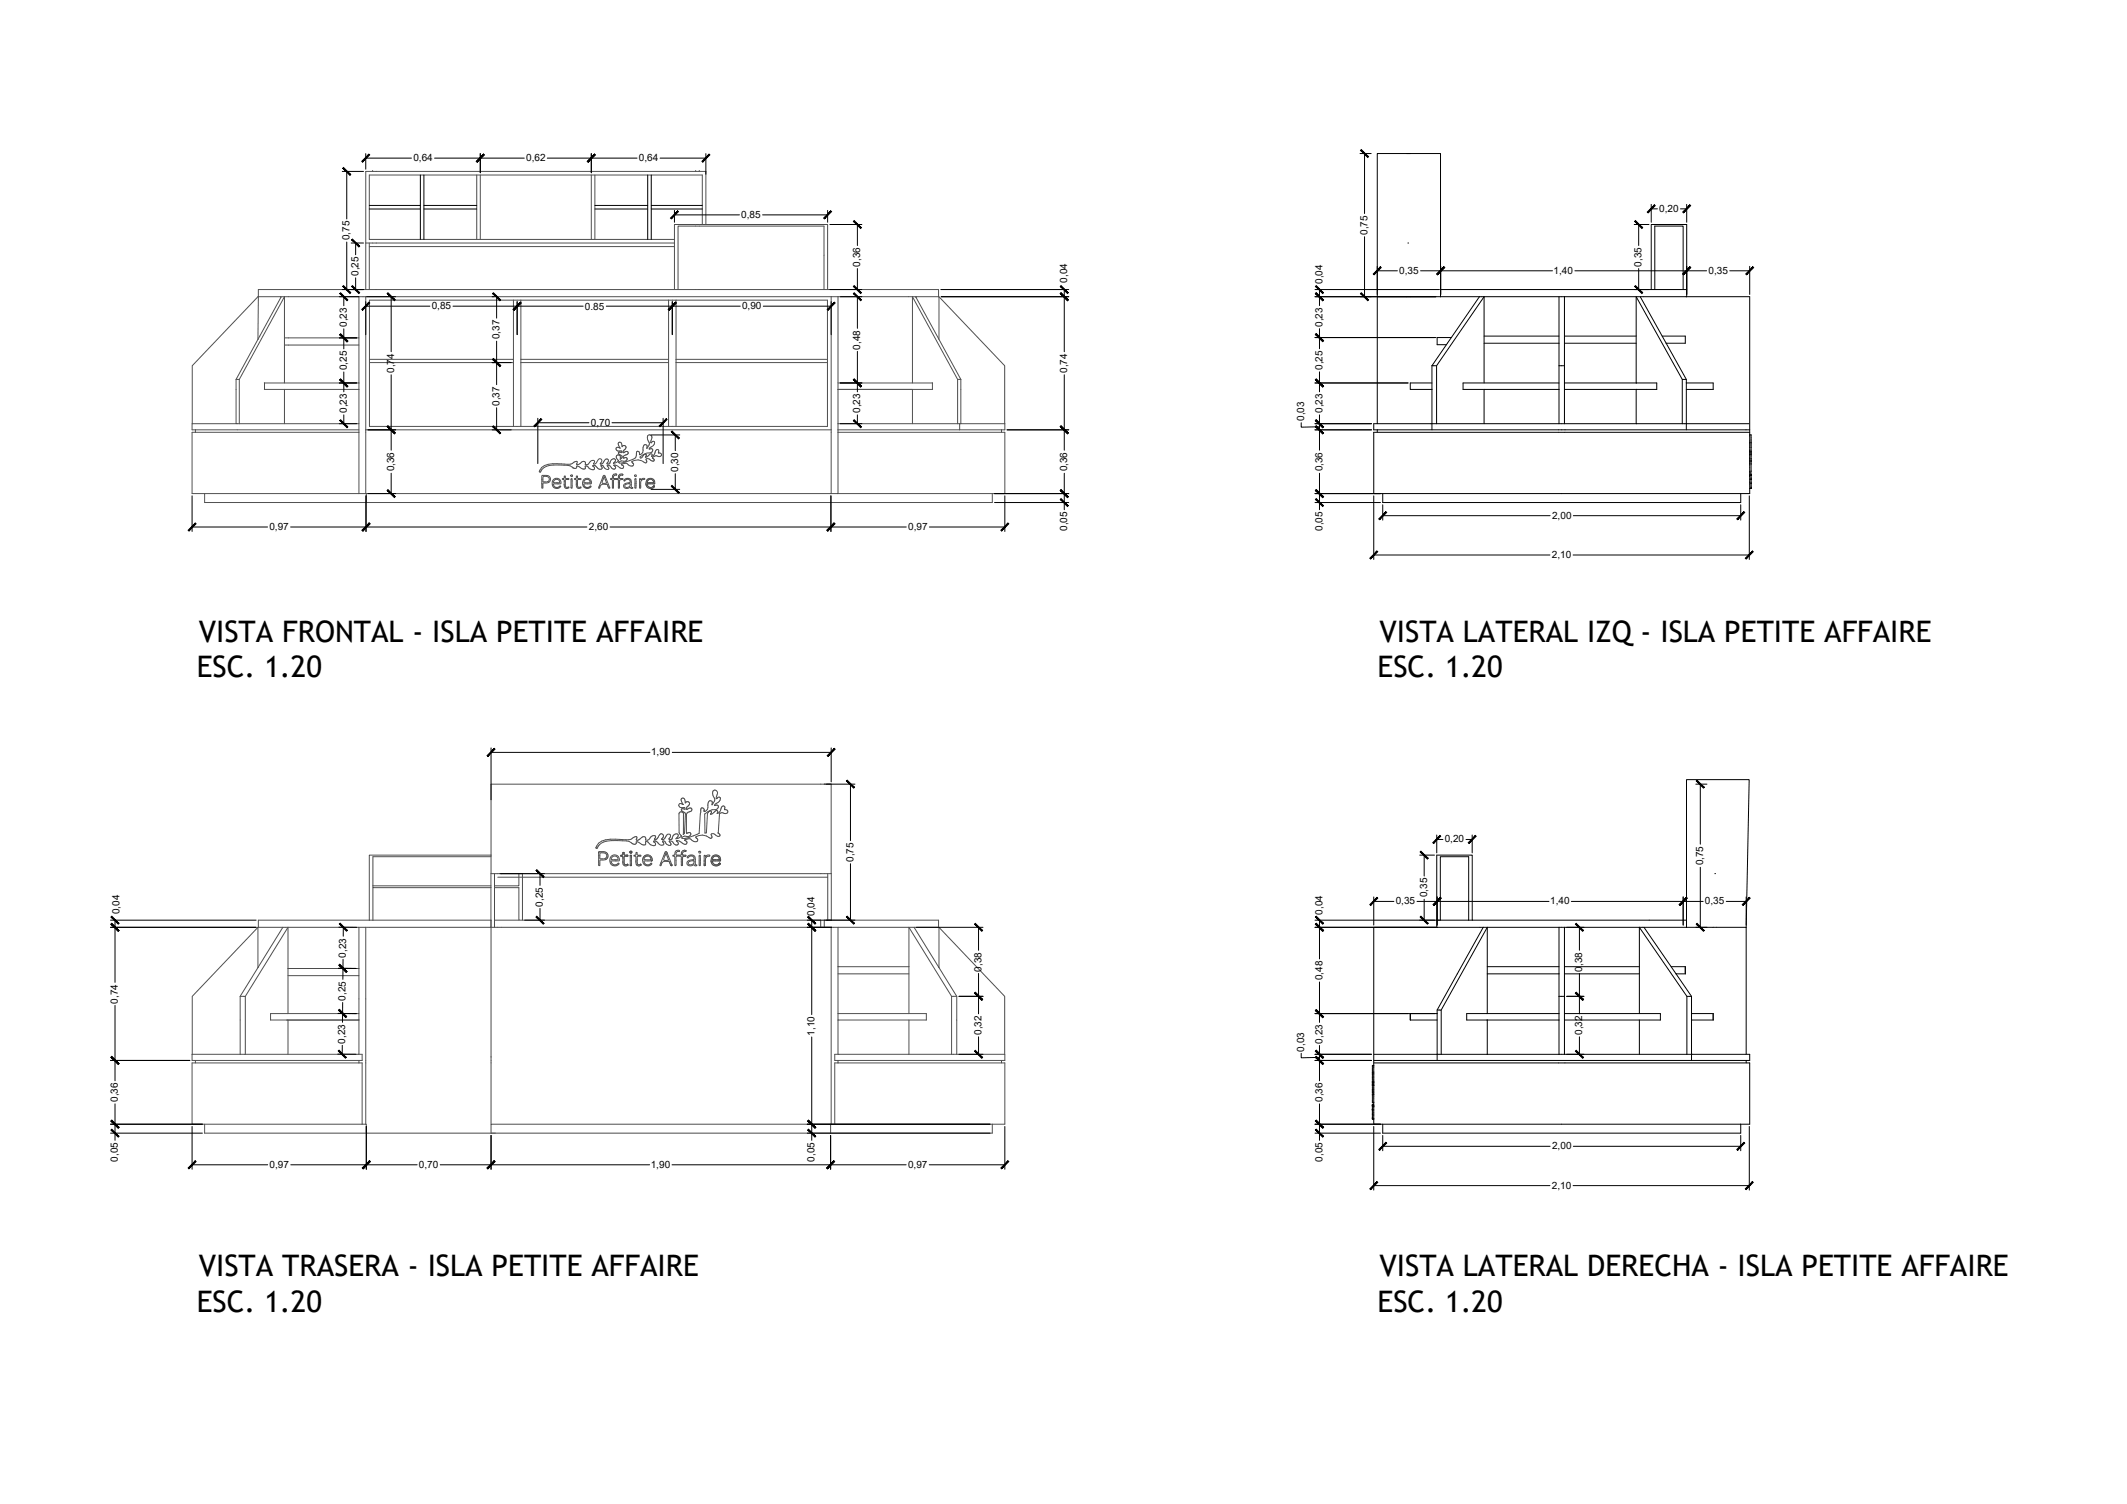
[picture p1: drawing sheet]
<svg xmlns="http://www.w3.org/2000/svg" width="594mm" height="420mm" viewBox="0 0 594 420" stroke-linecap="round" stroke-linejoin="round" font-family="sans-serif">
<!-- layer: SJ_A_03VISTA -->
<g fill="none" stroke="#4f4f4f" stroke-width=".28">
<path d="M104.1 47.9h.1M133.2 48.9v18M134.1 48.9v18M165.2 48.9v18M166.2 48.9v18M194.3 47.9h.1M195.3 47.9h.1M102.2 67.9h86.2M103.1 67.9v13M103.1 68.9h85.3M196.2 62.7v-13.8h-93.1v18h85.3M197.1 62.7v-14.8h-94.9v33"/>
<path d="M72 94.8l-6.1 11.2M78.4 82.9v.2M78.5 83l-6.5 11.8M79.5 94.4h20.7M79.5 96.4h20.7M100.2 82.9v24.1M102.2 82.9v55M143.4 83.9v17.4M145.5 83.9v35.2M186.7 83.9v17.4M188.4 80.9v-18.2h42.8v18.2M188.8 83.9v35.2"/>
<path d="M189.4 80.9v-17.7h40.7v17.7M231.2 80.9h-159l-.2 13.9M231.2 80.9h30.9v2M232.1 82.9h-160.1l-18.3 19.3v16.2M232.1 82.9h23.8M232.1 82.9v55M234.1 82.9v25.9M255.8 83l.1 .1M255.9 83.1l12.5 22.9M255.9 82.9v.2M255.9 82.9h6.2M262.1 82.9l.2 11.9"/>
<path d="M262.3 82.9l18.3 19.3v16.2M53.7 118.4v1.7h46.5M53.7 118.4h12.2M65.9 106v12.4h.9M65.9 106h.9M66.8 118.4h33.4M73.8 107h.1M73.9 107l-.1 1.8M73.9 107h26.3M73.9 108.8h26.3M79.5 107v-24.1l-12.7 23.1v12.4M79.5 108.8v9.6"/>
<path d="M100.2 108.8v12M100.2 107v1.8M103.2 101.3v17.8h127.9v-17.8M103.2 100.4v-16.5h127.9v17.4M103.2 101.3h40.2M143.4 100.4h-40.2v.9M143.4 101.3v17.8M145.5 100.4h41.2M145.5 101.3h41.2M186.7 101.3v17.8M188.8 100.4h42.3M188.8 101.3h42.3"/>
<path d="M234.1 107h26.3M234.1 118.4h33.4M234.1 108.8h20.6M234.1 108.8v12M254.9 107v-24.1l12.6 23.1v12.4M254.9 108.8v9.6M260.4 107l.1 1.8h-26.4M260.4 107h.1M267.5 118.4h.9M267.5 106h.9M268 118.4v1.7M268.4 106v12.4"/>
<path d="M268.4 118.4h12.3M280.7 118.4v1.7h-46.6M54.6 120.1v.7M57.2 137.9v2.5h219.9v-2.5M100.2 137.9h2M100.2 120.8h-46.5v17.1h46.5M100.2 120.8v17.1M102.2 137.9h.1M102.2 120.1h129.9M151.4 132.9l.1-.1a2.76 2.76 0 0 1 2.1 .6 1.28 1.28 0 0 1-.3 1.3 1.28 1.28 0 0 1-1.4 .2l-.3 .2v.8a.24 .24 0 0 1 .1 .4 .24 .24 0 0 1-.4 0 .24 .24 0 0 1 0-.3zM151.7 133.1h.6a.84 .84 0 0 1 1.1 .8 .84 .84 0 0 1-1.1 .7h-.6zM154.6 134a1.14 1.14 0 0 1 1.5-.3 1.14 1.14 0 0 1 .4 1.5h-.9a.65 .65 0 0 0-1 .3 1.14 1.14 0 0 0 1.9 .2l.1 .1a1.35 1.35 0 0 1-1.9 .4 1.35 1.35 0 0 1-.4-1.8z"/>
<path d="M154.8 134.2a.78 .78 0 0 1 1-.3 .78 .78 0 0 1 .4 1h-1.2a.31 .31 0 0 1-.5-.2 .31 .31 0 0 1 .2-.4zM157.6 133l.3 .1a.55 .55 0 0 0 .2 .6 .55 .55 0 0 0 .7 0h.1a.42 .42 0 0 1-.7 .2 1.04 1.04 0 0 0-.3 1.4 .66 .66 0 0 0 .2 .7 .66 .66 0 0 0 .8 .1v.1a.79 .79 0 0 1-1 .2 .79 .79 0 0 1-.3-1.1v-.7a.62 .62 0 0 0-.6-.8l.1-.1a.49 .49 0 0 0 .5-.7zM159.5 133.7l.3 .1-.1 2.6-.2-.1zM160.1 130.7h.1M161 133l.3 .1a.54 .54 0 0 0 .2 .6 .54 .54 0 0 0 .7 0v.2l-.2 .1a.57 .57 0 0 0-.7 .1 .57 .57 0 0 0 0 .8 .86 .86 0 0 0 .6 1.2l.4 .1a.79 .79 0 0 1-1 .1 .79 .79 0 0 1-.3-1v-.5a.63 .63 0 0 0-.6-1l.2-.1a.44 .44 0 0 0 .4-.2 .44 .44 0 0 0 0-.5zM163.1 133.9a1.13 1.13 0 0 1 1.5-.2 1.13 1.13 0 0 1 .4 1.5h-.9a.68 .68 0 0 0-1 .2 1.09 1.09 0 0 0 1.9 .3l.1 .1a1.35 1.35 0 0 1-1.9 .4 1.35 1.35 0 0 1-.3-1.9zM163.3 134.2a.78 .78 0 0 1 1-.3 .78 .78 0 0 1 .4 1h-1.2a.28 .28 0 0 1-.4-.1 .28 .28 0 0 1 .1-.4zM168.5 132.9h.5l1.3 3.5-.3-.1-.2-.4a.72 .72 0 0 0-1-.6 1.58 1.58 0 0 0-1.5 1.1l-.1-.1zM168.7 133.2l.7 1.7-1 .1a.98 .98 0 0 1 .1-1.3zM171.4 132.5l.5-.1 .4 .2-.9 .4v.7l1.3-.1a.82 .82 0 0 1 .3-1 .82 .82 0 0 1 1 0l-.8 .3-.2 .4 .1 .4h.8v.2a.87 .87 0 0 0-.9 .4 .87 .87 0 0 0 0 .9v1l-.2 .2-.1-2.3-1-.2a.79 .79 0 0 0-.4 1.1v1.3l-.1 .1-.2-.1v-2.2l-.5-.2 .5-.4 .1-.7zM174.4 133.9a1.11 1.11 0 0 1 1.5-.2 1.11 1.11 0 0 1 .4 1.4v.9l.4 .2a.33 .33 0 0 1-.3 .4 .33 .33 0 0 1-.4-.4 1.23 1.23 0 0 1-1.8-.4 1.89 1.89 0 0 1 1.8-1 .82 .82 0 0 0-.7-.9 .82 .82 0 0 0-.9 .5l-.2-.2zM174.6 135.5l1.3-.4a.72 .72 0 0 1-.4 1 .72 .72 0 0 1-1-.5z"/>
<path d="M177.4 133.7l.3 .1-.1 2.2a.21 .21 0 0 1 .1 .4 .22 .22 0 0 1-.4-.2zM178.6 133.8l.3-.1 .1 .3a.6 .6 0 0 1 .5-.4 .6 .6 0 0 1 .6 .3 1.2 1.2 0 0 0-1.2 1.7v.7l-.2 .1zM180.8 135.3a.99 .99 0 0 0 .7 .9 .99 .99 0 0 0 1.1-.5M180.8 134.8v.1M180.8 135.2v.1M182.5 135.9h.1M182.5 134.8l-1.7 .1M182.6 134.8a.89 .89 0 0 0-.9-.9 .89 .89 0 0 0-.9 .9M182.6 134.8h-.1M182.6 135.7h.1M182.7 135.7l.1 .2M182.7 135.2h-1.9"/>
<path d="M182.8 135.2h-.1M182.8 135.9h.1M182.9 135.1l-.1 .1M182.9 135a1.29 1.29 0 0 0-1.6-1.3 1.29 1.29 0 0 0-.8 2 1.31 1.31 0 0 0 2.3 .2M182.9 135v.1M183.9 126.5a.5 .5 0 0 0-.1-.8 .5 .5 0 0 0-.7 .4l-.3 .7-.6 .6-.2 .1 .1-.6-.3-.2-1.4 1h-.2l.3-.7-.3-.1-.4 .2-.6 .8-.4 .1v-.3a4 4 0 0 1 3.1-1.3l.2-.1a.55 .55 0 0 0 .1-.9 .55 .55 0 0 0-.9 .1l.2-.4 1-.7 .3-.6a.48 .48 0 0 0-.4-.5 .48 .48 0 0 0-.5 .4l-.2-.1 .3-.9a.72 .72 0 0 0-.1-1 .72 .72 0 0 0-1 0v1a1.62 1.62 0 0 1-.2 2.6 .59 .59 0 0 0-.1-.9 .59 .59 0 0 0-.9 .3l-.1 .8a1.13 1.13 0 0 1-1 1.5v-.1a.51 .51 0 0 0-.1-.6 .51 .51 0 0 0-.7 0l-.1 .6a1.23 1.23 0 0 1-.9 1.4l-2 .7a2.32 2.32 0 0 1-2 .2 1.51 1.51 0 0 1 1.7-.3l.6-.4a.56 .56 0 0 0-.3-.7 .56 .56 0 0 0-.7 .2 1.14 1.14 0 0 1 1.2-1.1l.2-.4a.71 .71 0 0 0-.7-.4 .71 .71 0 0 0-.6 .4l-.1-.1a1.18 1.18 0 0 1 .7-1.2 .56 .56 0 0 0-.3-.7 .56 .56 0 0 0-.8 .3v-.4a.69 .69 0 0 0-.8-.8l-.2 .5 .5 1.1-.1-.1a.58 .58 0 0 0-.7-.1 .58 .58 0 0 0-.3 .5 1.12 1.12 0 0 0 1.4 .5l.2 .5-.8-.2-.2 .3 1 .8 .1 .3-.6 .6 .1-.4a.6 .6 0 0 0-.8-.8 .6 .6 0 0 0-.2 1l.4 .7-1.4 .6 .1-.1a.62 .62 0 0 0 .4-1 .62 .62 0 0 0-1 .1l-.2 .3a.83 .83 0 0 1-1.1 .9l.4-.7-.1-.6a1.26 1.26 0 0 0-1.5 1.1l-.4 .2-.2-.1a.72 .72 0 0 0 .3-.8 .72 .72 0 0 0-.6-.5l-.4 .4a1.28 1.28 0 0 1-1.2 1.1l-.1-.2a.46 .46 0 0 0 .4-.5 .46 .46 0 0 0-.5-.4 1.63 1.63 0 0 0-1.3 1.1l-.8 .1a.68 .68 0 0 0-.5-.9 .68 .68 0 0 0-.8 .5l-1.1 .4 .1-.7a1.04 1.04 0 0 0-1.4 .4l-.7 .2-2.3-.1a8.2 8.2 0 0 0-5.5 1l-.7 1.1 .2 .2a3.9 3.9 0 0 1 2.6-1.9l2.7-.1a5.3 5.3 0 0 1 3.9 .8h.1M183.9 126.5h.1M183.9 126.5l.7 .2 .2 .2a.59 .59 0 0 1-.8 .7M183.9 127.5h.1M184 127.6l-.2-.1a1.2 1.2 0 0 0-1.6 .5 .43 .43 0 0 1 .5 .4 .43 .43 0 0 1-.6 .4l-.2-.1a1.07 1.07 0 0 0-1.5-.3l.2 .4a.45 .45 0 0 1-.2 .6 .45 .45 0 0 1-.6-.3 2.71 2.71 0 0 0-3.3-.1v.2a.55 .55 0 0 1 .4 .5 .55 .55 0 0 1-.3 .5l-.8-.1a1.53 1.53 0 0 0-2.3-.3 .53 .53 0 0 1 .7 .6 .53 .53 0 0 1-.7 .5 2.63 2.63 0 0 0-2.1-1 .55 .55 0 0 1 .5 .7 .55 .55 0 0 1-.7 .4l-.3-.1a.98 .98 0 0 0-1.3-.8v.1a.63 .63 0 0 1 .2 .9l-.2 .1a1.64 1.64 0 0 1-1.2-1.1h-.6a.55 .55 0 0 1 .3 .7 .55 .55 0 0 1-.7 .3l-.3-.2a1.52 1.52 0 0 0-1.5-.9l-.1 .2a.54 .54 0 0 1 .5 .5 .54 .54 0 0 1-.4 .5 1.77 1.77 0 0 1-1.5-.9l-.6-.1v.7l-.5 .1-1.6-.8h-.3v.3a.55 .55 0 0 1-.4 .4 .55 .55 0 0 1-.6-.2M232.1 137.9h-129.8v2.5M234.1 120.8v17.1h-2"/>
<path d="M234.1 120.8h46.6v17.1h-46.6M279.7 120.1v.7M229.2 219.1h.1M230.2 219.1h.1M230.2 219.1h1.9h-94.9v19.8M232.1 219.1l.1 38M137.2 238.9v5.2M137.2 238.9h-34.1v18.2M137.2 239.3h-33v8.2M167.3 238h.6a1.3 1.3 0 0 1 1.5 .2 1.3 1.3 0 0 1 .2 1.6l-.9 .4a.77 .77 0 0 0-1.2 .4v.7a.26 .26 0 0 1 .1 .4 .26 .26 0 0 1-.4 .1 .26 .26 0 0 1 0-.4zM167.7 238.3h.5a.91 .91 0 0 1 1.3 .8 .91 .91 0 0 1-1.3 .8h-.6zM170.7 239.2a1.23 1.23 0 0 1 1.6-.3 1.23 1.23 0 0 1 .5 1.6h-2a1.06 1.06 0 0 0 .8 1.1 1.06 1.06 0 0 0 1.2-.5l.1 .1a1.43 1.43 0 0 1-1.9 .5 1.43 1.43 0 0 1-.6-1.9z"/>
<path d="M171 239.5a.84 .84 0 0 1 1-.4 .84 .84 0 0 1 .5 1.1h-1.4a.38 .38 0 0 1-.5-.3 .38 .38 0 0 1 .4-.4zM173.4 238.9l.1 .3M173.5 238.9h-.1M173.5 239.2h.1M173.5 239.2l.4 .1 .1 .4a1.81 1.81 0 0 0 .6 2.2l.7-.2 .1-.2M174 238.3h.1M174 238.3a.4 .4 0 0 1-.1 .5 .4 .4 0 0 1-.4 .1M174.3 238.2h.1M174.3 238.2l-.3 .1M174.3 238.2a.61 .61 0 0 0 .2 .7 .61 .61 0 0 0 .8 0v.1a.45 .45 0 0 1-.7 .2l-.3 .2v1.2a.64 .64 0 0 0 .2 .9 .64 .64 0 0 0 .8-.1M176 237.9a.27 .27 0 0 0 .2 .4 .27 .27 0 0 0 .2-.4M176 237.9h.1"/>
<path d="M176 239v2.7M176 239h.1M176.1 237.8l-.1 .1M176.1 237.8h.2M176.1 237.8h.1M176.2 238.9l-.2 .1M176.2 238.9h.1M176.3 238.9l.1 .2M176.3 237.8h.1M176.3 237.8l.1 .1M176.4 239.1l-.1 2.7M176.4 239.1h.1"/>
<path d="M176.4 237.9h.1M177.7 238.2l.3 .1a.58 .58 0 0 0 .2 .6 .58 .58 0 0 0 .7 0l.1 .1a.45 .45 0 0 1-.7 .2 1.93 1.93 0 0 0-.3 1.9 .86 .86 0 0 0 1 .4 .79 .79 0 0 1-1 .3 .79 .79 0 0 1-.4-1v-.9a.52 .52 0 0 0 0-.6 .52 .52 0 0 0-.5-.2l.1-.2a.48 .48 0 0 0 .4-.2 .48 .48 0 0 0 .1-.5zM180 239.2a1.24 1.24 0 0 1 1.5-.2 1.24 1.24 0 0 1 .5 1.5h-2a1.05 1.05 0 0 0 .7 1.1 1.05 1.05 0 0 0 1.2-.5l.1 .1a1.45 1.45 0 0 1-2 .4 1.45 1.45 0 0 1-.3-2.1zM180.2 239.4a.89 .89 0 0 1 1-.2 .89 .89 0 0 1 .5 1h-.9a.62 .62 0 0 1-.9-.3zM185.8 238.1l-1.5 3.6 .2 .2a1.74 1.74 0 0 1 2.3-1.2h.1M185.8 238l.5 .1 1.3 3.4M185.8 238v.1M186 238.3l.7 1.8-.1 .2-1.2-.1zM188.9 237.6l.5-.1 .4 .2-.9 .4-.1 .5a.98 .98 0 0 0 1.5-.1 .86 .86 0 0 1 .4-.8 .86 .86 0 0 1 .9-.1l-.1 .3-.7 .1-.2 .4 .1 .5h.8l.1 .3a.93 .93 0 0 0-.9 .4 .93 .93 0 0 0-.1 1v1.1l-.2 .1-.1-2.5a.91 .91 0 0 0-1.2-.1 .91 .91 0 0 0-.3 1.2v1.3l-.2 .1-.1-.1v-2.3l-.6-.3 .6-.4 .1-.7zM188.9 234.9h.1M192.2 239.2a1.2 1.2 0 0 1 1.5-.3 1.2 1.2 0 0 1 .5 1.5v1l.4 .2a.4 .4 0 0 1-.4 .4 .4 .4 0 0 1-.4-.4 1.14 1.14 0 0 1-1.1 .3 1.14 1.14 0 0 1-.8-.9 2.66 2.66 0 0 1 1.9-.9 .88 .88 0 0 0-.7-1 .88 .88 0 0 0-1 .6l-.2-.2zM195.3 239h.3v2.4a.23 .23 0 0 1 0 .4 .23 .23 0 0 1-.3-.2z"/>
<path d="M196.7 239h.2l.2 .3a.66 .66 0 0 1 .5-.5 .66 .66 0 0 1 .7 .3l-.2 .1a.96 .96 0 0 0-1.1 1.2v1.3l-.2 .1zM202.3 226.1a.54 .54 0 0 0-.1-.8 .54 .54 0 0 0-.7 .4l-.3 .8-.6 .7-.3 .1 .2-.7-.4-.2-1.2 1-.5 .1 .1-.2a.43 .43 0 0 0 .1-.7 .43 .43 0 0 0-.7 .2l-.3 .5-.3 5.4h-.4l-.1-5.3 2.1-1.2h1l.5-.3 .3-.5-.2-.4h-.9l-.1-.1 1.4-1 .3-.7a.52 .52 0 0 0-.5-.5 .52 .52 0 0 0-.5 .5l-.1-.7 .3-.8a.71 .71 0 0 0-.7-1 .71 .71 0 0 0-.7 .9l.6 1.6-.1 .6-.6 1-.1-1-.6-.1-.4 .5-.1 .8a1.25 1.25 0 0 1-1 1.7l-.1-.2a.51 .51 0 0 0-.3-.7 .51 .51 0 0 0-.6 .6l-.4 6.4-2.7 1.1a2.62 2.62 0 0 1-2.2 .2 1.63 1.63 0 0 1 1.9-.4l.5-.4a.6 .6 0 0 0-.3-.7 .6 .6 0 0 0-.7 .2l-.1-5.3 .4-.6 .6-.1a.55 .55 0 0 0 .5-.8 .55 .55 0 0 0-.9-.1l-.5 .2a1.3 1.3 0 0 1 .7-1.3 .61 .61 0 0 0-.3-.8 .61 .61 0 0 0-.8 .3l-.2-1.1-.7-.2-.3 .6 .7 1.2-.8-.3-.5 .2a.99 .99 0 0 0 .5 .9 .99 .99 0 0 0 1.1 0l.1 .5a.53 .53 0 0 0-.6-.3 .53 .53 0 0 0-.4 .6l1.1 .8v.2l-.2 5.4-.4 .3 .1-5.9-.3-.3-.5-.1-.5 .6 .1 5.2 .6 1-.5 .4-1 .3 .6-.9-.3-.5a1.91 1.91 0 0 0-1.5 1.6h-.7l.1-.3a.66 .66 0 0 0 .3-.7 .66 .66 0 0 0-.5-.5l-.6 .3-.8 1.2h-.5v-.2a.72 .72 0 0 0 .5-.8 .72 .72 0 0 0-.8-.6 .72 .72 0 0 0-.7 .8 .85 .85 0 0 1-1.1 .7 .5 .5 0 0 0 .3-.5 .5 .5 0 0 0-.5-.5 1.74 1.74 0 0 0-1.4 1.2l-.9 .1a.74 .74 0 0 0-.5-1 .74 .74 0 0 0-.9 .6l-.9 .4-.3-.2 .1-.7-1.1 .3a2.81 2.81 0 0 1-2.8 .4l-2.1-.1a6.3 6.3 0 0 0-4.6 1.2l-.7 1.1v.3h.3a3.7 3.7 0 0 1 4-2.2l3.1 .1a4.9 4.9 0 0 1 3 .9 .52 .52 0 0 0 .6 0 .52 .52 0 0 0 .2-.6h.3l1.8 .9 .5-.2v-.8l.5 .1 1 .8 1 .2a.65 .65 0 0 0 .3-.6 .65 .65 0 0 0-.6-.5 1.04 1.04 0 0 1 1.5 .6 .73 .73 0 0 0 .8 .5 .73 .73 0 0 0 .6-.7l-.3-.4v-.1h.5l.6 .9 1 .3a.76 .76 0 0 0-.3-1.2l.5-.1 .5 .4a.85 .85 0 0 0 .6 .7 .85 .85 0 0 0 1-.3l-.6-.8M202.3 226.1l.1 .1M202.4 226.2h.1a.61 .61 0 0 1 .8 .7 1.23 1.23 0 0 1-1.7 .1l-.6 .3-.5 5.4a.47 .47 0 0 1 .6 .5 .47 .47 0 0 1-.6 .4l-.3-.1a1.16 1.16 0 0 0-1.7-.3l.3 .4a.48 .48 0 0 1-.2 .6 .48 .48 0 0 1-.7-.3 2.97 2.97 0 0 0-3.6 0 .73 .73 0 0 1 .2 1.2 2.04 2.04 0 0 1-1.8-.8l-1.5 .4a.57 .57 0 0 1 .6 .6 .57 .57 0 0 1-.7 .5l-1.3-.8-.9-.1M72 259.1l-18.3 19.2v16.2M72 259.1h8.4M72 259.1v11.2M79 259.1l-7 11.2M80.4 259.1v11.5M80.4 259.1l-11.9 19.2M100.2 259.1v11.5M102.2 259.1v55"/>
<path d="M103.1 257.1h34.1v2h-56.8M103.1 257.1h-30.9v2M104.2 247.5v.5h32.9M104.2 248v9.1M104.2 247.5h32.9M137.1 244.1v15M137.2 244.1h94.9M137.2 259.1v55M137.2 259.1h96.9M138.1 257.1h6.8M138.1 244.1v15M139 245.1h92.2"/>
<path d="M144.9 244.1v3.4h-6.8M145.9 244.1v13h-1v-9.1h-6.8M145.9 257.1h83.3v2M175.3 241.4l.1 .1M176 241.7v.1M176 241.8h.1M176.1 241.8h.1M176.3 241.8h-.1M176.3 241.8h.1M179 241.7l-.1 .1M181.7 240.2h.1M182.1 240.5h-.1"/>
<path d="M186.9 240.7l.1 .1M187 240.8l.4 1h.2M187.6 241.8h.1M187.6 241.5v.1M187.6 241.6l.1 .1M187.7 241.7h.1M187.7 241.7l-.1 .1M192.4 240.8l1.3-.4a.78 .78 0 0 1-.4 1.2 .78 .78 0 0 1-1.1-.6zM196.7 241.7v.1M199 240.1v.1M200.8 241.3h.1M200.9 240.1l-1.9 .1"/>
<path d="M200.9 240a.96 .96 0 0 0-1-.9 .96 .96 0 0 0-.9 1M200.9 240v.1M200.9 241.1l-.2 .2M201 241.1h.1M201 241.1h-.1M201 241.1l.1 .1M201.1 241.2h.1M201.1 241.4h.1M201.1 240.5l-2.1 .1a1.02 1.02 0 0 0 .6 .9 1.02 1.02 0 0 0 1.1-.2M201.2 241.2v.1M201.2 241.3l-.1 .1M201.2 240.5h-.1"/>
<path d="M201.2 240.4v.1M201.2 240.4a1.38 1.38 0 0 0-1.6-1.5 1.38 1.38 0 0 0-.9 2 1.41 1.41 0 0 0 2.4 .5M201.2 240.4h.1M230.2 259.1v-2h31.9v2M231.2 244.1v13M232.1 259.1v55M234.1 259.1h19.8M234.1 259.1v11M253.9 259.1h8.2M253.9 259.1v11M253.9 259.1l11.9 19.2M255.3 259.1l7 11.2"/>
<path d="M262.1 259.1l.2 11.2M262.3 259.1l18.3 19.2v16.2M67.1 278.3h1.4v16.2M67.1 278.3v16.2M72 270.3l-4.9 8M72.2 270.1h.1M80.4 270.6v12.6M80.4 272.6h19.8M80.4 270.6h19.8M100.2 270.6v14.4M234.1 270.1v13.1M234.1 270.1h19.8"/>
<path d="M234.1 272.1h19.8M253.9 270.1v13.1M262.1 270.1h.1M262.3 270.3l4.9 8M267.2 278.3h-1.4v16.2M267.2 278.3v16.2M54.6 296.2h45.6M54.6 296.2v.7M67.1 294.5h1.4M67.1 294.5h-13.4v1.7h.9M68.5 294.5h32.6v1.7h-.9M80.1 285h20.1"/>
<path d="M80.4 285v9.5M100.2 283.2h-24.6v1.8h24.6M100.2 296.9h-46.5v17.2h47.4M100.2 285v9.5M100.2 296.2v.7M100.2 296.9h.9v17.2M234.1 283.2h24.6v1.8h-24.6M234.1 296.9h46.6v17.2h-48.7M234.1 296.2h45.6M234.1 283.2v11.3M234.1 296.2v.7M234.1 296.9h-.9v17.2"/>
<path d="M253.9 285v9.5M265.8 294.5h14.8M265.8 294.5h-32.6v1.7h.9M279.7 296.2v.7M280.6 294.5l.1 1.7h-1M57.2 314.1v2.5h81.2M101.1 314.1h1.1M102.2 314.1h.1v2.5M277.1 314.1v2.5h-139.9v-2.5h94.8v2.5"/>
<circle cx="159.7" cy="132.9" r=".25"/>
<circle cx="177.5" cy="132.9" r=".25"/>
<circle cx="195.4" cy="238.1" r=".27"/>
</g>
<!-- layer: 0 -->
<g fill="none" stroke="#000" stroke-width=".28">
<path d="M392.9 42.9h1M393.2 67.9h.2M401.4 96.3h2.6M401.4 94.3h4M413.2 82.9h75.5v46M413.2 82.9l-13.3 19.3M413.2 82.9h-28.5v35.5M414.5 93.9h20.9M414.5 95.9h20.9M435.4 82.9v13M435.4 95.9v6.3M437 82.9v13"/>
<path d="M437 95.9v22.5M437 93.9h20M437 95.9h20M457 82.9v24.1M457.1 83l12.8 23M458.1 82.9l7.3 13M461.2 80.9h-58.9v2M461.2 80.9v-18.2h9.9v20.2M461.2 80.9h9.9M462.2 80.9v-17.7h7.9v17.7M464.3 93.9h6.4M465.4 95.9l5.6 10.1v1"/>
<path d="M465.4 95.9h5.3M393.9 107h6M393.9 108.8h6M399.9 102.2v6.6M399.9 102.2h1.3M399.9 108.8v11.3M401.2 118.4h-17.5v1.7h1M401.2 118.4h34.2M408.6 107h26.8M408.6 108.8h26.8M414.5 107v-24.1l-13.3 19.3v16.2M414.5 108.8v9.6"/>
<path d="M435.4 102.2v6.6M435.4 102.2h1.6M435.4 108.8v9.6M435.4 118.4h53.2M437 107h25.7M437 108.8h25.7M457 108.8v9.6M471 106h-1.1v12.4M471 107v13.1M471 107h7.5M471 108.8h7.5M384.7 120.1h104"/>
<path d="M384.7 120.1v.7M386.2 137.9v2.5h100v-2.5M488.7 121.5h.4v5.6M488.7 136.5h.4M488.7 126.3h.1M488.7 128.9v3M488.7 128.9h.1M488.7 127.1h.1M488.7 132.8h.1M488.7 132.8v3.7M488.7 132.8v-.4h.4v2.8M488.7 120.8h-105v17.1h105v-1.4"/>
<path d="M488.7 131.9v.5M489.1 126.3h.1M489.1 127.1h.1M489.1 128.9v3h-.4M489.1 135.2h.1M489.1 132.8h.1M489.1 134h.1M489.1 128.9h.1M489.1 127.1v1.8M489.1 132.7h.1M489.1 135.2v1.2M489.1 136.5h.1"/>
<path d="M367.3 259.1h91.9M368.5 259.1v8.8M383.7 259.1v45.9M401.3 257.1h9.9M402.3 257.1v-17.8h7.9v17.8M411.2 257.1h59.8v2M411.2 257.1v-18.2h-9.9v20.2M414.3 259.1l-12.9 23.1v1M415.3 259.2l-12.8 23M415.4 259.1v24.1M435.4 259.1v13M437 259.1v13"/>
<path d="M459.2 259.1l8.9 13M459.2 259.1h28.5v35.4M479 244.1h.2M368.5 274.3v8.9M415.4 270.1h20M415.4 272.1h20M435.4 272.1v22.4M435.4 278.3h1.6M437 278.3v6.7M437 272.1v6.2M437 270.1h20.9M437 272.1h20.9"/>
<path d="M466.7 270.1h4M468.1 272.1l4.3 6.2M468.1 272.1h2.6M471.2 278.3h1.2M472.4 278.3v6.7M367.3 283.2h34.1M383.7 297.6h-.4v5.7M383.7 296.9h105v17.2h-105v-1.5M383.7 296.2h104M383.8 294.5h53.2M393.9 283.2v1.8h7.5M401.4 282.2h1.1v12.3"/>
<path d="M401.4 283.2v13M409.7 283.2h25.7M409.7 285h25.7M415.4 285v9.5M437 283.2h26.8M437 285h26.8M437 294.5h34.2M437 285v9.5M457.9 283.2v-24.1l13.3 19.2v16.2M457.9 285v9.5M471.2 294.5h17.5v1.7h-1M472.4 285v11.2"/>
<path d="M472.4 283.2h6.1M472.4 285h6.1M487.7 296.2v.7M383.3 302.5h.1M383.3 303.3h.1M383.3 303.3v4.8h.4M383.3 311.3h.1M383.3 309h.1M383.3 310.1h.1M383.3 308.9h.1M383.3 311.3v1.3M383.3 312.6h.1"/>
<path d="M383.3 312.6h.4M383.7 312.6h.1M383.7 302.5h.1M383.7 305.1v3M383.7 303.3h.1M383.7 309h.1M383.7 309v3.6M383.7 309v-.4h-.4v2.7M383.7 305v.1M383.7 308.1v.5M386.2 314.1v2.5h100v-2.5"/>
</g>
<!-- layer: SJ_A_15COTAS GRAL -->
<g fill="none" stroke="#000" stroke-width=".28">
<path d="M95.6 47.9h5.9M96.9 47.9v13.3M102.2 42.9v4.4M102.2 44.2h12.7M103.1 58.4h14.3M103.1 57.4h14.3M117.4 48.9v18M118.4 58.4h14.8M118.4 57.4h14.8M118.4 48.9v18M121.4 44.2h25M134.1 42.9v5.4"/>
<path d="M152.9 44.2h25M165.2 42.9v5.4M166.2 58.4h14.7M166.2 57.4h14.7M180.9 48.9v18M181.9 58.4h14.3M181.9 57.4h14.3M181.9 48.9v18M184.4 44.2h12.7M188.4 58.8v3.3M197.1 42.9v5.8M231.2 58.8v3.3"/>
<path d="M379.9 42.9h3.1M381.1 42.9v16.8M461.2 57.1v5M461.2 58.3h1.7M469.4 58.3h1.7M471.1 57.1v5M96.9 67.6v13.3M98.1 67.9h3.4M99.3 67.9v3.3M99.3 77.6v3.3M188.4 60h18.1M213 60h18.2"/>
<path d="M231.8 62.7h8.9M239.5 62.7v5.9M239.5 75v5.9M381.1 66.1v16.8M384.7 74.4v7.9M384.7 75.6h5.6M396.8 75.6h36.8M402.4 74.4v7.9M439.9 75.6h36.8M456.4 62.7h4.2M457.7 62.7v5.9M457.7 75v5.9"/>
<path d="M471.1 74.4v7.9M483.1 75.6h5.6M488.7 74.4v7.9M94.8 82.9h5.4M94.8 94.4h4.8M95.6 80.9h5.9M96 82.9v2.5M96 91.9v5.6M102.2 84.3v9.2M102.2 85.5h17.9M102.4 82.9h8.1M109.3 82.9v15.4"/>
<path d="M126.5 85.5h36.4M137.5 82.9h.6M138.7 82.9v6M138.7 95.3v12.2M144.4 84.3v9.2M169.3 85.5h37.4M187.8 84.3v9.2M213.2 85.5h18.9M231.8 80.9h8.9M232.1 84.3v9.2M234.7 82.9h6M239.5 82.9v8.8"/>
<path d="M239.5 98.2v11.3M262.8 80.9h35.7M262.9 82.9h35.6M297.3 80.9v17.4M367.3 82.9h33.8M367.3 80.9h34.7M367.3 94.3h33.8M368.5 80.9v4.5M368.5 91.8v5.6M384.7 82.9v-40h17.6v40M401.4 94.3v2M456.4 80.9h4.2"/>
<path d="M470.7 93.9v2M94.8 118.4h4.8M94.8 107h4.8M96 103.9v5.6M96 115.9v2.5M109.3 104.7v21.1M137.5 101.3h5.3M138.7 113.9v6.2M150.2 116.9v12.6M150.2 118.1h14.3M170.9 118.1h14.3M185.2 116.9v12.6"/>
<path d="M234.7 118.4h6M234.7 107h6M239.5 115.9v2.5M297.3 104.7v21.1M363.4 118.1v1.2l5.1-.1M367.3 118.4h15.8M367.3 107h26M368.5 103.9v5.6M368.5 115.9v9.9M393.9 107v1.8M408.6 107v1.8M462.7 107v1.8"/>
<path d="M478.5 107v1.8M53.7 138.5v10M102.2 138.5v10M102.8 137.9h7.7M102.8 120.1h7.7M109.3 132.2v5.7M137.5 120.1h5.3M181.8 121.5h8.1M181.8 136.7h8.1M188.6 121.5v4.4M188.6 132.3v4.4M232.1 138.5v10"/>
<path d="M277.8 137.9h20.7M280.7 138.5v10M281.3 120.1h17.2M297.3 132.2v10.2M367.3 137.9h18.3M367.3 120.1h15.8M368.5 132.2v10.2M383.7 138.5v17.8M488.6 138.5v17.8M53.7 147.2h21M81.2 147.2h82.7M170.4 147.2h82.7"/>
<path d="M259.6 147.2h21.1M277.8 140.4h20.7M367.3 140.4h18.3M383.7 155h49.2M386.2 141v4.3M386.2 144.1h46.8M439.4 155h49.2M439.4 144.1h46.8M486.2 141v4.3M137.2 208.9v14.5M137.2 210.2h44.3M187.8 210.2h44.3"/>
<path d="M230.8 219.1h8M232.1 208.9v9.5M237.5 219.1v15.7M473.7 219.1h3.1M474.9 219.1v16.7M396.5 238.9h4.2M397.8 238.9v5.8M401.3 233.3v5M401.3 234.5h1.7M409.5 234.5h1.7M411.2 233.3v5M30.9 257.1h40.6"/>
<path d="M30.9 259.1h40.6M32.1 257.1v17.3M94.6 259l5 .1M95.9 259v2.5M139.7 244.1h12.4M146.6 257.1h5.5M150.8 244.1v3.2M150.8 253.8v3.3M225.5 257.1h13.3M225.5 259.1h6.8M226.7 257.1v26.3M237.5 241.3v15.8"/>
<path d="M255.9 259.1h18.7M273.3 259.1v6.4M367.3 257.1h34.7M367.3 259.1h33.8M368.5 257.1v2M383.7 250.6v7.8M383.7 251.8h5.6M395.8 251.8h36.8M397.8 251.2v5.9M401.4 250.6v7.8M437.6 259.1h4.8M438.9 251.8h36.8"/>
<path d="M441.1 259.1v6.4M470.1 250.6v7.8M471 259.1v-41.3h17.6l-.9 41.3M473.7 259.1h3.1M474.9 242.3v16.8M482.1 251.8h5.6M487.7 250.6v7.8M94.5 270.5l4.9 .1M95.8 268v5.6M267.8 278.3h6.8M273.3 271.9v11.3M437.6 278.3h4.8"/>
<path d="M441.1 271.9v11.3M470.7 270.1v2M30.9 296.2h22.1M32.1 280.9v21M94.3 294.5h5.1M94.4 283.1l5.1 .1M95.6 292v2.5M95.7 280.1v5.5M226.7 289.7v28.9M267.8 294.5h6.8M273.3 289.6v4.9M363.4 294.3v1.2l5.1-.1"/>
<path d="M367.3 296.2h15.8M367.3 294.5h15.8M367.3 283.2h26M368.5 283.2v2.4M368.5 292.1v9.8M409.7 283.2v1.8M437.6 294.5h4.8M441.1 289.6v4.9M463.8 283.2v1.8M478.5 283.2v1.8M30.9 316.6h25.6M30.9 314.1h25.6"/>
<path d="M32.1 308.4v10.2M53.7 314.7v11.9M102.3 314.7v11.9M137.2 317.2v9.4M225.5 316.6h51M225.5 314.1h51M232 317.2v9.4M280.7 314.7v11.9M367.3 316.6h18.3M367.3 314.1h18.3M368.5 308.4v10.2M383.7 314.7v17.8"/>
<path d="M386.2 317.2v4.3M486.2 317.2v4.3M488.6 314.7v17.8M53.7 325.4h21.1M81.2 325.4h35.3M123 325.4h58.4M187.7 325.4h65.4M259.5 325.4h21.2M383.7 331.2h49.2M386.2 320.2h46.8M439.4 331.2h49.2M439.4 320.2h46.8"/>
</g>
<!-- layer: 0 -->
<g fill="#000" stroke="#000" stroke-width=".28">
<path d="M95.7 47l2 2 .3-.2zM95.7 47l.3-.2 2 2z"/>
<path d="M103 43.1l-1.7 2.2 2-2zM103 43.1l-1.7 2.2-.3-.2z"/>
<path d="M133 45.1l.3 .2 1.7-2.2zM135 43.1l.3 .2-2 2z"/>
<path d="M135 43.1l-1.7 2.2 2-2zM135 43.1l-1.7 2.2-.3-.2z"/>
<path d="M164 45.1l.3 .2 1.7-2.2zM166 43.1l.3 .2-2 2z"/>
<path d="M166 43.1l-1.7 2.2 2-2zM166 43.1l-1.7 2.2-.3-.2z"/>
<path d="M189.3 58.9l-1.8 2.2 2-2zM189.3 58.9l-1.8 2.2-.2-.2z"/>
<path d="M196 45.1l.3 .2 1.7-2.2zM198 43.1l.3 .2-2 2z"/>
<path d="M380 42l2 2 .2-.2zM380 42l.2-.2 2 2z"/>
<path d="M462.1 57.2l-1.8 2.3 2-2zM462.1 57.2l-1.8 2.3-.2-.3z"/>
<path d="M470 59.2l.2 .3 1.8-2.3zM472 57.2l.2 .3-2 2z"/>
<path d="M95.7 80l2.3 1.8-2-2zM95.7 80l2.3 1.8-.3 .2z"/>
<path d="M98.4 79.8l-.2 .2 2.2 1.8zM98.2 80l2.2 1.8-.2 .2z"/>
<path d="M98.2 67l2 2 .2-.2zM98.4 66.8l2 2-2.2-1.8z"/>
<path d="M230 60.9l.3 .2 1.7-2.2zM232 58.9l.3 .2-2 2z"/>
<path d="M238.4 80l2.2 1.8-2-2zM238.4 80l2.2 1.8-.2 .2z"/>
<path d="M238.4 61.8l2 2 .2-.2zM238.4 61.8l.2-.2 2 2z"/>
<path d="M385.6 74.5l-1.8 2.3 2-2zM385.6 74.5l-1.8 2.3-.2-.3z"/>
<path d="M401.3 76.5l.2 .3 1.8-2.3zM403.3 74.5l.2 .3-2 2z"/>
<path d="M403.3 74.5l-1.8 2.3 2-2zM403.3 74.5l-1.8 2.3-.2-.3z"/>
<path d="M456.8 79.8l-.2 .2 2.2 1.8zM456.6 80l2.2 1.8-.2 .2z"/>
<path d="M456.6 61.8l2 2 .2-.2zM456.6 61.8l.2-.2 2 2z"/>
<path d="M470 76.5l.2 .3 1.8-2.3zM472 74.5l.2 .3-2 2z"/>
<path d="M472 74.5l-1.8 2.3 2-2zM472 74.5l-1.8 2.3-.2-.3z"/>
<path d="M487.6 76.5l.2 .3 1.8-2.3zM489.6 74.5l.2 .3-2 2z"/>
<path d="M94.9 93.5l2.2 1.8-2-2zM94.9 93.5l2.2 1.8-.2 .2z"/>
<path d="M94.9 93.5l2 2 .2-.2zM94.9 93.5l.2-.2 2 2z"/>
<path d="M94.9 82l2 2 .2-.2zM94.9 82l.2-.2 2 2z"/>
<path d="M103 84.4l-1.7 2.2 2-2zM103 84.4l-1.7 2.2-.3-.2z"/>
<path d="M108.1 82l2 2 .3-.2zM108.1 82l.3-.2 2 2z"/>
<path d="M137.6 82l2 2 .2-.2zM137.6 82l.2-.2 2 2z"/>
<path d="M145.3 84.4l-2 2 .3 .2zM145.3 84.4l.2 .2-1.9 2z"/>
<path d="M145.3 84.4l-1.7 2.2 1.9-2zM145.3 84.4l-1.7 2.2-.3-.2z"/>
<path d="M188.7 84.4l-2 2 .2 .2zM188.7 84.4l.2 .2-2 2z"/>
<path d="M188.7 84.4l-1.8 2.2 2-2zM188.7 84.4l-1.8 2.2-.2-.2z"/>
<path d="M231 86.4l.3 .2 1.7-2.2zM233 84.4l.3 .2-2 2z"/>
<path d="M238.4 82l2 2 .2-.2zM238.4 82l.2-.2 2 2z"/>
<path d="M296.1 82l2.3 1.8-2-2zM296.1 82l2.3 1.8-.3 .2z"/>
<path d="M296.1 82l2 2 .3-.2zM296.1 82l.3-.2 2 2z"/>
<path d="M296.1 80l2 2 .3-.2zM296.1 80l.3-.2 2 2z"/>
<path d="M367.6 93.2l-.2 .2 2.2 1.8zM367.4 93.4l2.2 1.8-.2 .2z"/>
<path d="M367.4 82l2.2 1.8-2-2zM367.4 82l2.2 1.8-.2 .2z"/>
<path d="M367.4 93.4l2 2 .2-.2zM367.4 93.4l.2-.2 2 2z"/>
<path d="M367.4 82l2 2 .2-.2zM367.4 82l.2-.2 2 2z"/>
<path d="M367.4 80l2 2 .2-.2zM367.4 80l.2-.2 2 2z"/>
<path d="M380 82l2.2 1.8-2-2zM380 82l2.2 1.8-.2 .2z"/>
<path d="M94.9 117.5l2.2 1.8-2-2zM94.9 117.5l2.2 1.8-.2 .2z"/>
<path d="M94.9 106.1l2.2 1.8-2-2zM94.9 106.1l2.2 1.8-.2 .2z"/>
<path d="M94.9 106.1l2 2 .2-.2zM94.9 106.1l.2-.2 2 2z"/>
<path d="M108.4 119l-.3 .2 2.3 1.8zM108.1 119.2l2.3 1.8-.3 .2z"/>
<path d="M137.8 119l-.2 .2 2.2 1.8zM137.6 119.2l2.2 1.8-.2 .2z"/>
<path d="M137.8 100.2l-.2 .2 2.2 1.8zM137.6 100.4l2.2 1.8-.2 .2z"/>
<path d="M137.6 100.4l2 2 .2-.2zM137.6 100.4l.2-.2 2 2z"/>
<path d="M151.1 117l-1.8 2.2 2-2zM151.1 117l-1.8 2.2-.2-.2z"/>
<path d="M186.1 117l-2 2 .2 .2zM186.1 117l.2 .2-2 2z"/>
<path d="M238.6 117.3l-.2 .2 2.2 1.8zM238.4 117.5l2.2 1.8-.2 .2z"/>
<path d="M238.6 105.9l-.2 .2 2.2 1.8zM238.4 106.1l2.2 1.8-.2 .2z"/>
<path d="M238.4 106.1l2 2 .2-.2zM238.4 106.1l.2-.2 2 2z"/>
<path d="M296.4 119l-.3 .2 2.3 1.8zM296.1 119.2l2.3 1.8-.3 .2z"/>
<path d="M367.6 119l-.2 .2 2.2 1.8zM367.4 119.2l2.2 1.8-.2 .2z"/>
<path d="M367.6 117.3l-.2 .2 2.2 1.8zM367.4 117.5l2.2 1.8-.2 .2z"/>
<path d="M367.6 105.9l-.2 .2 2.2 1.8zM367.4 106.1l2.2 1.8-.2 .2z"/>
<path d="M367.4 117.5l2 2 .2-.2zM367.4 117.5l.2-.2 2 2z"/>
<path d="M367.4 106.1l2 2 .2-.2zM367.4 106.1l.2-.2 2 2z"/>
<path d="M108.4 136.8l-.3 .2 2.3 1.8zM108.1 137l2.3 1.8-.3 .2z"/>
<path d="M108.1 119.2l2 2 .3-.2zM108.1 119.2l.3-.2 2 2z"/>
<path d="M187.7 135.6l-.2 .2 2.2 1.8zM187.5 135.8l2.2 1.8-.2 .2z"/>
<path d="M187.5 120.6l2 2 .2-.2zM187.5 120.6l.2-.2 2 2z"/>
<path d="M296.4 139.3l-.3 .2 2.3 1.8zM296.1 139.5l2.3 1.8-.3 .2z"/>
<path d="M296.4 136.8l-.3 .2 2.3 1.8zM296.1 137l2.3 1.8-.3 .2z"/>
<path d="M296.1 137l2 2 .3-.2zM296.4 136.8l2 2-2.3-1.8z"/>
<path d="M296.1 119.2l2 2 .3-.2zM296.1 119.2l.3-.2 2 2z"/>
<path d="M367.6 139.3l-.2 .2 2.2 1.8zM367.4 139.5l2.2 1.8-.2 .2z"/>
<path d="M367.6 136.8l-.2 .2 2.2 1.8zM367.4 137l2.2 1.8-.2 .2z"/>
<path d="M367.4 137l2 2 .2-.2zM367.6 136.8l2 2-2.2-1.8z"/>
<path d="M367.4 119.2l2 2 .2-.2zM367.4 119.2l.2-.2 2 2z"/>
<path d="M54.6 146.1l-1.8 2.2 2-2zM52.5 148.1l2.1-2-1.8 2.2z"/>
<path d="M101.1 148.1l.2 .2 1.8-2.2zM103.1 146.1l.2 .2-2 2z"/>
<path d="M103.1 146.1l-1.8 2.2 2-2zM101.1 148.1l2-2-1.8 2.2z"/>
<path d="M231 148.1l.2 .2 1.8-2.2zM233 146.1l.2 .2-2 2z"/>
<path d="M233 146.1l-1.8 2.2 2-2zM233 146.1l-1.8 2.2-.2-.2z"/>
<path d="M279.5 148.1l.3 .2 1.7-2.2zM281.5 146.1l.3 .2-2 2z"/>
<path d="M384.6 153.9l-1.8 2.2 2-2zM382.6 155.9l2-2-1.8 2.2z"/>
<path d="M387.1 143l-1.8 2.2 2-2zM387.1 143l-1.8 2.2-.2-.2z"/>
<path d="M487.1 143l-2 2 .2 .2zM487.1 143l.2 .2-2 2z"/>
<path d="M489.5 153.9l-2 2 .2 .2zM489.5 153.9l.2 .2-2 2z"/>
<path d="M138 209.1l-1.7 2.2 2-2zM138 209.1l-1.7 2.2-.3-.2z"/>
<path d="M231 211.1l.3 .2 1.7-2.2zM233 209.1l.3 .2-2 2z"/>
<path d="M236.4 218.2l2 2 .2-.2zM236.4 218.2l.2-.2 2 2z"/>
<path d="M396.7 238l2 2 .2-.2zM396.7 238l.2-.2 2 2z"/>
<path d="M402.2 233.4l-1.8 2.2 2-2zM402.2 233.4l-1.8 2.2-.2-.2z"/>
<path d="M410.1 235.4l.2 .2 1.8-2.2zM412.1 233.4l.2 .2-2 2z"/>
<path d="M473.8 218.2l2 2 .2-.2zM473.8 218.2l.2-.2 2 2z"/>
<path d="M31 258.2l2.2 1.8-2-2zM31 258.2l2.2 1.8-.2 .2z"/>
<path d="M31 256.2l2 2 .2-.2zM31 256.2l.2-.2 2 2z"/>
<path d="M149.9 256l-.2 .2 2.2 1.8zM149.7 256.2l2.2 1.8-.2 .2z"/>
<path d="M149.7 243.2l2 2 .2-.2zM149.7 243.2l.2-.2 2 2z"/>
<path d="M225.8 258l-.2 .2 2.2 1.8zM225.6 258.2l2.2 1.8-.2 .2z"/>
<path d="M225.6 256.2l2 2 .2-.2zM225.6 256.2l.2-.2 2 2z"/>
<path d="M236.6 256l-.2 .2 2.2 1.8zM236.4 256.2l2.2 1.8-.2 .2z"/>
<path d="M367.6 258l-.2 .2 2.2 1.8zM367.4 258.2l2.2 1.8-.2 .2z"/>
<path d="M367.4 256.2l2 2 .2-.2zM367.4 256.2l.2-.2 2 2z"/>
<path d="M384.6 250.7l-1.8 2.2 2-2zM382.6 252.7l2-2-1.8 2.2z"/>
<path d="M396.9 256l-.2 .2 2.2 1.8zM396.7 256.2l2.2 1.8-.2 .2z"/>
<path d="M400.3 252.7l.2 .2 1.8-2.2zM402.3 250.7l.2 .2-2 2z"/>
<path d="M402.3 250.7l-1.8 2.2 2-2zM400.3 252.7l2-2-1.8 2.2z"/>
<path d="M471 250.7l-2 2 .2 .2zM471 250.7l.2 .2-2 2z"/>
<path d="M471 250.7l-1.8 2.2 2-2zM471 250.7l-1.8 2.2-.2-.2z"/>
<path d="M474 258l-.2 .2 2.2 1.8zM473.8 258.2l2.2 1.8-.2 .2z"/>
<path d="M486.6 252.7l.2 .2 1.8-2.2zM488.6 250.7l.2 .2-2 2z"/>
<path d="M31 258.2l2 2 .2-.2zM31 258.2l.2-.2 2 2z"/>
<path d="M94.9 269.4l-.2 .2 2.2 1.8zM94.7 269.6l2.2 1.8-.2 .2z"/>
<path d="M94.7 269.6l2 2 .2-.2zM94.7 269.6l.2-.2 2 2z"/>
<path d="M94.8 258.1l2 2 .2-.2zM94.8 258.1l.2-.2 2 2z"/>
<path d="M225.6 258.2l2 2 .2-.2zM225.6 258.2l.2-.2 2 2z"/>
<path d="M272.2 277.4l2.2 1.8-2-2zM272.2 277.4l2.2 1.8-.2 .2z"/>
<path d="M272.2 277.4l2 2 .2-.2zM272.2 277.4l.2-.2 2 2z"/>
<path d="M272.2 258.2l2 2 .2-.2zM272.2 258.2l.2-.2 2 2z"/>
<path d="M367.4 258.2l2 2 .2-.2zM367.4 258.2l.2-.2 2 2z"/>
<path d="M440.2 277.2l-.2 .2 2.2 1.8zM440 277.4l2.2 1.8-.2 .2z"/>
<path d="M440 277.4l2 2 .2-.2zM440 277.4l.2-.2 2 2z"/>
<path d="M440 258.2l2 2 .2-.2zM440 258.2l.2-.2 2 2z"/>
<path d="M31 295.3l2.2 1.8-2-2zM31 295.3l2.2 1.8-.2 .2z"/>
<path d="M31 295.3l2 2 .2-.2zM31 295.3l.2-.2 2 2z"/>
<path d="M94.5 293.6l2.2 1.8-2-2zM94.5 293.6l2.2 1.8-.2 .2z"/>
<path d="M94.6 282.2l2.2 1.8-2-2zM94.6 282.2l2.2 1.8-.2 .2z"/>
<path d="M94.6 282.2l2 2 .2-.2zM94.6 282.2l.2-.2 2 2z"/>
<path d="M272.4 293.4l-.2 .2 2.2 1.8zM272.2 293.6l2.2 1.8-.2 .2z"/>
<path d="M367.4 295.3l2.2 1.8-2-2zM367.4 295.3l2.2 1.8-.2 .2z"/>
<path d="M367.6 293.4l-.2 .2 2.2 1.8zM367.4 293.6l2.2 1.8-.2 .2z"/>
<path d="M367.6 282.1l-.2 .2 2.2 1.8zM367.4 282.3l2.2 1.8-.2 .2z"/>
<path d="M367.4 295.3l2 2 .2-.2zM367.4 295.3l.2-.2 2 2z"/>
<path d="M367.4 293.6l2 2 .2-.2zM367.6 293.4l2 2-2.2-1.8z"/>
<path d="M367.4 282.3l2 2 .2-.2zM367.4 282.3l.2-.2 2 2z"/>
<path d="M440.2 293.4l-.2 .2 2.2 1.8zM440 293.6l2.2 1.8-.2 .2z"/>
<path d="M31 315.7l2.2 1.8-2-2zM31 315.7l2.2 1.8-.2 .2z"/>
<path d="M31 313.2l2.2 1.7-2-2zM31 313.2l2.2 1.7-.2 .3z"/>
<path d="M31 313.2l2 2 .2-.3zM31 313.2l.2-.3 2 2z"/>
<path d="M225.8 315.5l-.2 .2 2.2 1.8zM225.6 315.7l2.2 1.8-.2 .2z"/>
<path d="M225.6 313.2l2.2 1.7-2-2zM225.6 313.2l2.2 1.7-.2 .3z"/>
<path d="M225.6 313.2l2 2 .2-.3zM225.6 313.2l.2-.3 2 2z"/>
<path d="M367.4 315.7l2.2 1.8-2-2zM367.4 315.7l2.2 1.8-.2 .2z"/>
<path d="M367.6 312.9l-.2 .3 2.2 1.7zM367.4 313.2l2.2 1.7-.2 .3z"/>
<path d="M367.4 313.2l2 2 .2-.3zM367.4 313.2l.2-.3 2 2z"/>
<path d="M387.1 319.1l-1.8 2.2 2-2zM385.1 321.1l2-2-1.8 2.2z"/>
<path d="M54.6 324.3l-1.8 2.2 2-2zM52.5 326.3l2.1-2-1.8 2.2z"/>
<path d="M101.2 326.3l.2 .2 1.8-2.2zM103.2 324.3l.2 .2-2 2z"/>
<path d="M103.2 324.3l-1.8 2.2 2-2zM101.2 326.3l2-2-1.8 2.2z"/>
<path d="M136 326.3l.3 .2 1.7-2.2zM138 324.3l.3 .2-2 2z"/>
<path d="M138 324.3l-1.7 2.2 2-2zM136 326.3l2-2-1.7 2.2z"/>
<path d="M230.9 326.3l.2 .2 1.8-2.2zM232.9 324.3l.2 .2-2 2z"/>
<path d="M232.9 324.3l-1.8 2.2 2-2zM230.9 326.3l2-2-1.8 2.2z"/>
<path d="M279.5 326.3l.3 .2 1.7-2.2zM281.5 324.3l.3 .2-2 2z"/>
<path d="M384.6 330.1l-1.8 2.2 2-2zM384.6 330.1l-1.8 2.2-.2-.2z"/>
<path d="M485.1 321.1l.2 .2 1.8-2.2zM487.1 319.1l.2 .2-2 2z"/>
<path d="M487.5 332.1l.2 .2 1.8-2.2zM489.5 330.1l.2 .2-2 2z"/>
</g>
<g font-size="8.3">
<text x="55.5" y="179.2">VISTA FRONTAL - ISLA PETITE AFFAIRE</text>
<text x="385.3" y="179.2">VISTA LATERAL IZQ - ISLA PETITE AFFAIRE</text>
<text x="55" y="189.3">ESC. 1.20</text>
<text x="384.8" y="189.3">ESC. 1.20</text>
<text x="55.5" y="356.4">VISTA TRASERA - ISLA PETITE AFFAIRE</text>
<text x="385.3" y="356.4">VISTA LATERAL DERECHA - ISLA PETITE AFFAIRE</text>
<text x="55" y="366.4">ESC. 1.20</text>
<text x="384.8" y="366.4">ESC. 1.20</text>
</g>
<g font-size="2.8">
<text x="115.4" y="45">0,64</text>
<text x="147" y="45">0,62</text>
<text x="178.4" y="45">0,64</text>
<text x="463.4" y="59.2">0,20</text>
<text x="207" y="60.8">0,85</text>
<text x="381.9" y="65.6" transform="rotate(-90 381.9 65.6)">0,75</text>
<text x="97.7" y="67.1" transform="rotate(-90 97.7 67.1)">0,75</text>
<text x="100.1" y="77.1" transform="rotate(-90 100.1 77.1)">0,25</text>
<text x="240.3" y="74.5" transform="rotate(-90 240.3 74.5)">0,36</text>
<text x="390.8" y="76.5">0,35</text>
<text x="433.9" y="76.5">1,40</text>
<text x="458.5" y="74.5" transform="rotate(-90 458.5 74.5)">0,35</text>
<text x="477.2" y="76.5">0,35</text>
<text x="298.1" y="78.9" transform="rotate(-90 298.1 78.9)">0,04</text>
<text x="369.3" y="79.3" transform="rotate(-90 369.3 79.3)">0,04</text>
<text x="120.6" y="86.3">0,85</text>
<text x="163.4" y="86.5">0.85</text>
<text x="207.3" y="86.3">0,90</text>
<text x="96.8" y="91.4" transform="rotate(-90 96.8 91.4)">0,23</text>
<text x="139.5" y="94.8" transform="rotate(-90 139.5 94.8)">0,37</text>
<text x="369.3" y="91.3" transform="rotate(-90 369.3 91.3)">0,23</text>
<text x="240.3" y="97.7" transform="rotate(-90 240.3 97.7)">0,48</text>
<text x="96.8" y="103.4" transform="rotate(-90 96.8 103.4)">0,25</text>
<text x="110.1" y="104.2" transform="rotate(-90 110.1 104.2)">0,74</text>
<text x="298.1" y="104.2" transform="rotate(-90 298.1 104.2)">0,74</text>
<text x="369.3" y="103.4" transform="rotate(-90 369.3 103.4)">0,25</text>
<text x="139.5" y="113.4" transform="rotate(-90 139.5 113.4)">0,37</text>
<text x="96.8" y="115.4" transform="rotate(-90 96.8 115.4)">0,23</text>
<text x="165" y="118.9">0,70</text>
<text x="240.3" y="115.4" transform="rotate(-90 240.3 115.4)">0,23</text>
<text x="364.3" y="117.6" transform="rotate(-90 364.3 117.6)">0,03</text>
<text x="369.3" y="115.4" transform="rotate(-90 369.3 115.4)">0,23</text>
<text x="110.1" y="131.7" transform="rotate(-90 110.1 131.7)">0,36</text>
<text x="189.4" y="131.8" transform="rotate(-90 189.4 131.8)">0,30</text>
<text x="298.1" y="131.7" transform="rotate(-90 298.1 131.7)">0,36</text>
<text x="369.3" y="131.7" transform="rotate(-90 369.3 131.7)">0,36</text>
<text x="75.2" y="148">0,97</text>
<text x="164.5" y="148">2,60</text>
<text x="253.6" y="148">0,97</text>
<text x="298.1" y="148.3" transform="rotate(-90 298.1 148.3)">0,05</text>
<text x="369.3" y="148.3" transform="rotate(-90 369.3 148.3)">0,05</text>
<text x="433.5" y="144.9">2,00</text>
<text x="433.4" y="155.9">2,10</text>
<text x="181.8" y="211">1,90</text>
<text x="403.5" y="235.3">0,20</text>
<text x="238.3" y="240.8" transform="rotate(-90 238.3 240.8)">0,75</text>
<text x="475.7" y="241.8" transform="rotate(-90 475.7 241.8)">0,75</text>
<text x="398.6" y="250.7" transform="rotate(-90 398.6 250.7)">0,35</text>
<text x="33.4" y="255.4" transform="rotate(-90 33.4 255.4)">0,04</text>
<text x="151.6" y="253.3" transform="rotate(-90 151.6 253.3)">0,25</text>
<text x="227.5" y="255.9" transform="rotate(-90 227.5 255.9)">0,04</text>
<text x="369.3" y="255.5" transform="rotate(-90 369.3 255.5)">0,04</text>
<text x="389.8" y="252.6">0,35</text>
<text x="433" y="252.6">1,40</text>
<text x="476.2" y="252.6">0,35</text>
<text x="96.6" y="267.5" transform="rotate(-90 96.6 267.5)">0,23</text>
<text x="274.1" y="271.4" transform="rotate(-90 274.1 271.4)">0,38</text>
<text x="369.3" y="273.8" transform="rotate(-90 369.3 273.8)">0,48</text>
<text x="441.9" y="271.4" transform="rotate(-90 441.9 271.4)">0,38</text>
<text x="32.9" y="280.4" transform="rotate(-90 32.9 280.4)">0,74</text>
<text x="96.5" y="279.5" transform="rotate(-90 96.5 279.5)">0,25</text>
<text x="96.4" y="291.5" transform="rotate(-90 96.4 291.5)">0,23</text>
<text x="227.5" y="289.4" transform="rotate(-90 227.5 289.4)">1,10</text>
<text x="274.1" y="289.1" transform="rotate(-90 274.1 289.1)">0,32</text>
<text x="364.3" y="293.8" transform="rotate(-90 364.3 293.8)">0,03</text>
<text x="369.3" y="291.6" transform="rotate(-90 369.3 291.6)">0,23</text>
<text x="441.9" y="289.1" transform="rotate(-90 441.9 289.1)">0,32</text>
<text x="32.9" y="307.9" transform="rotate(-90 32.9 307.9)">0,36</text>
<text x="369.3" y="307.9" transform="rotate(-90 369.3 307.9)">0,36</text>
<text x="433.5" y="321">2,00</text>
<text x="32.9" y="324.5" transform="rotate(-90 32.9 324.5)">0,05</text>
<text x="75.3" y="326.2">0,97</text>
<text x="117" y="326.2">0,70</text>
<text x="181.8" y="326.2">1,90</text>
<text x="227.5" y="324.5" transform="rotate(-90 227.5 324.5)">0,05</text>
<text x="253.6" y="326.2">0,97</text>
<text x="369.3" y="324.5" transform="rotate(-90 369.3 324.5)">0,05</text>
<text x="433.4" y="332">2,10</text>
</g>
</svg>
